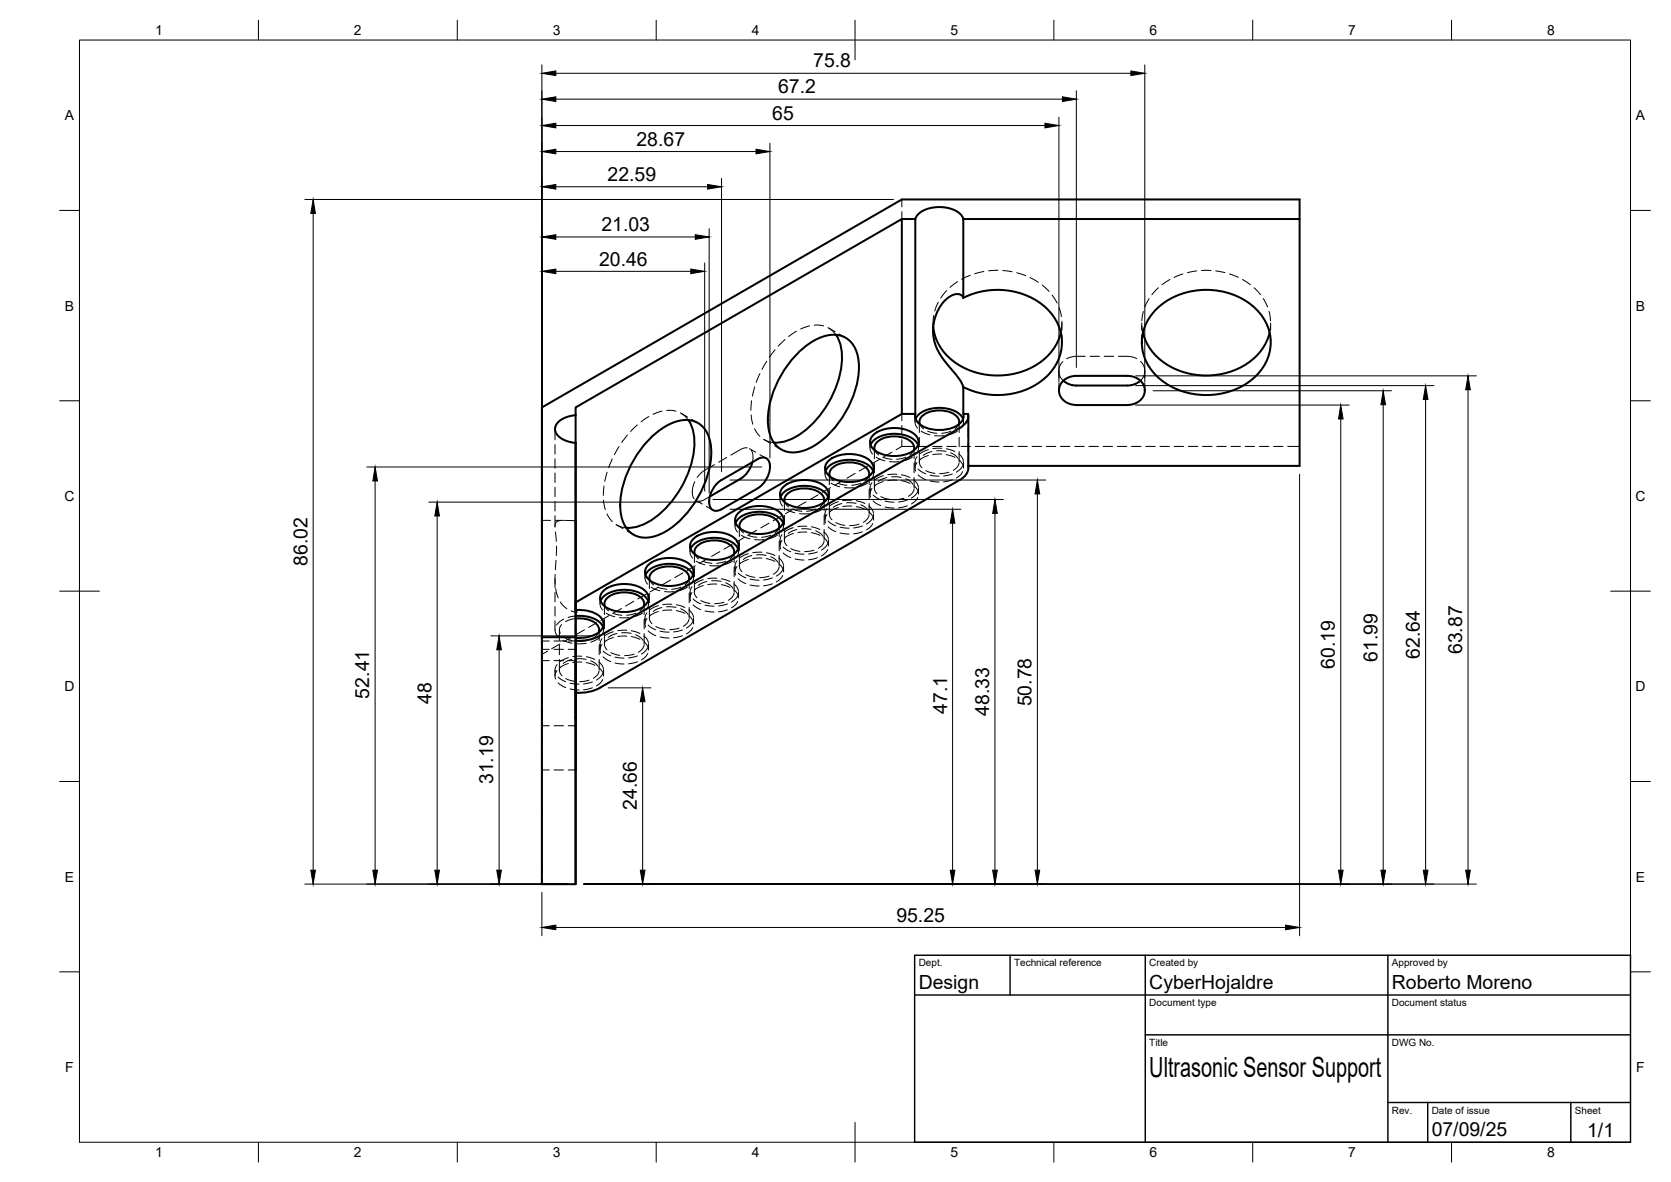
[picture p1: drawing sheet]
<svg xmlns="http://www.w3.org/2000/svg" width="420mm" height="297mm" viewBox="0 0 420 297" stroke-linecap="round" stroke-linejoin="round" font-family="sans-serif">
<!-- layer: Visible -->
<g fill="none" stroke="#000" stroke-width=".51">
<path d="M226.8 55v49M230.2 55a5.5 5.5 0 0 1 5-2.9 7.4 7.4 0 0 1 6.8 2.4l.2 .5M326.8 55v-4.9h-100l-90.6 52.3v119.8h8.5v-48.1M242.2 74.9a18.6 18.6 0 0 1 21.9 3.6 11.5 11.5 0 0 1-2.1 17.1 19.1 19.1 0 0 1-19.8 1.7M242.2 74.9v-19.9h84.6v62.1h-83.3M242.2 74.9a2.02 2.02 0 0 0-3.2-.5 11 11 0 0 0-1.8 15.9l2.9 3.5a9.6 9.6 0 0 1 2.1 3.5M290.8 77.7a18.5 18.5 0 0 1 25.9 1 11.5 11.5 0 0 1-1.9 16.7 18.6 18.6 0 0 1-24.9-1.9 11.3 11.3 0 0 1 .9-15.8zM200.9 88.4a12.4 12.4 0 0 1 9.8-4.2 6.6 6.6 0 0 1 5.2 6.6 24.6 24.6 0 0 1-7.8 18.6 12.4 12.4 0 0 1-9.7 4.2 6.6 6.6 0 0 1-5.3-6.6 24.6 24.6 0 0 1 7.8-18.6zM210.2 84.1a13.7 13.7 0 0 1 .6 11.5 24.2 24.2 0 0 1-12.2 14.9 8.8 8.8 0 0 1-4 .7M234.7 82.2a13.9 13.9 0 0 0 10.6 11.4 18.2 18.2 0 0 0 19.1-5.3 11.9 11.9 0 0 0 2.3-4.7M242.2 97.3v6.7h1.2a3.3 3.3 0 0 1-2.1 3.5l-90.5 52.3a11 11 0 0 1-6.1 1.2M267 96a4.7 4.7 0 0 1 3.7-1.5h12.8a3.8 3.8 0 0 1 4.3 4.4 4.3 4.3 0 0 1-4.4 2.9h-12.7a3.8 3.8 0 0 1-4.3-4.5z"/>
<path d="M267.4 95.7l1.5 .9 1.8 .3h13.4l1.7-.6 1-.6M287.4 83.6a14.6 14.6 0 0 0 11.4 10.2 18.1 18.1 0 0 0 18.2-5.6 11.9 11.9 0 0 0 2.2-4.6M144.7 104.3v55.8M144.7 104.3a5.5 5.5 0 0 0-5.1 3 3 3 0 0 0 2.5 3.4l2.6 .6M163.8 109.9a12.4 12.4 0 0 1 9.7-4.3 6.6 6.6 0 0 1 5.3 6.6 24.6 24.6 0 0 1-7.8 18.6 12.4 12.4 0 0 1-9.7 4.2 6.6 6.6 0 0 1-5.3-6.6 24.6 24.6 0 0 1 7.8-18.5zM173.1 105.6a13.7 13.7 0 0 1 .6 11.5 24.2 24.2 0 0 1-12.2 14.8 8.8 8.8 0 0 1-4 .7M189.2 116.1l-.5 1.5-.9 1.3-1.6 1.4M193.6 117.2a6.7 6.7 0 0 1-3.1 5.5M193.6 117.2a1.89 1.89 0 0 0-.9-2 1.89 1.89 0 0 0-2.2 .2l-9.1 5.2a6.8 6.8 0 0 0-3.1 5.4M207.6 118.3a5.7 5.7 0 0 1 5-2.7 7.6 7.6 0 0 1 6.7 2.2l.2 .5M208.5 115.6a9.1 9.1 0 0 1 10.1 0 2.54 2.54 0 0 1 1 2.5 2.54 2.54 0 0 1-1.7 2 9.3 9.3 0 0 1-9.4-.5 2.4 2.4 0 0 1 0-4zM208.7 119.7a2.44 2.44 0 0 1 2-3 7.3 7.3 0 0 1 7.4 1.1 1.82 1.82 0 0 1 .3 1.9"/>
<path d="M218.9 111.8a5.7 5.7 0 0 1 5-2.7 7.6 7.6 0 0 1 6.7 2.2l.2 .5M219.8 109.1a9.1 9.1 0 0 1 10.1 0 2.54 2.54 0 0 1 1 2.4 2.54 2.54 0 0 1-1.7 2.1 9.3 9.3 0 0 1-9.4-.5 2.4 2.4 0 0 1 0-4zM220 113.2a2.44 2.44 0 0 1 2-3 7.3 7.3 0 0 1 7.4 1.1 1.82 1.82 0 0 1 .3 1.9M230.1 104h-3.3l-82.1 47.4M230.1 104v-49h-3.3l-82.1 47.4v1.9M230.2 104a2.88 2.88 0 0 0 1.9 3.1 9 9 0 0 0 9.4-.9 2.32 2.32 0 0 0 .7-2.2M230.2 105.3a5.7 5.7 0 0 1 5-2.8 7.6 7.6 0 0 1 6.7 2.3l.3 .5M231.3 106.7a2.44 2.44 0 0 1 2.1-3.1 7.3 7.3 0 0 1 7.3 1.1 1.82 1.82 0 0 1 .4 2M243.5 104.5l-.1 13.6-.6 1.4-1.5 1.1M144.7 130.9v43.2M173.6 137.9a5.7 5.7 0 0 1 5.1-2.7 7.6 7.6 0 0 1 6.6 2.2l.3 .5M174.6 135.2a9.1 9.1 0 0 1 10 0 2.54 2.54 0 0 1 1.1 2.5 2.54 2.54 0 0 1-1.8 2 9.3 9.3 0 0 1-9.3-.5 2.4 2.4 0 0 1 0-4z"/>
<path d="M174.7 139.3a2.44 2.44 0 0 1 2.1-3 7.3 7.3 0 0 1 7.3 1.1 1.82 1.82 0 0 1 .4 1.9M185 131.4a5.7 5.7 0 0 1 5-2.7 7.6 7.6 0 0 1 6.6 2.2l.3 .5M185.9 128.7a9.1 9.1 0 0 1 10.1 0 2.54 2.54 0 0 1 1 2.4 2.54 2.54 0 0 1-1.7 2.1 9.3 9.3 0 0 1-9.4-.5 2.4 2.4 0 0 1 0-4zM186.1 132.8a2.44 2.44 0 0 1 2-3 7.3 7.3 0 0 1 7.3 1.1 1.82 1.82 0 0 1 .4 1.9M186.2 120.3l-7.7 4.5M190.5 122.8l-9.1 5.2a1.94 1.94 0 0 1-2.2 .1 1.94 1.94 0 0 1-.9-2.1M196.3 124.9a5.7 5.7 0 0 1 5-2.8 7.6 7.6 0 0 1 6.6 2.3l.3 .5M197.2 122.1a9.1 9.1 0 0 1 10.1 0 2.54 2.54 0 0 1 1 2.5 2.54 2.54 0 0 1-1.7 2 9.3 9.3 0 0 1-9.4-.5 2.4 2.4 0 0 1 0-4zM197.4 126.3a2.44 2.44 0 0 1 2-3.1 7.3 7.3 0 0 1 7.3 1.1 1.82 1.82 0 0 1 .4 2M241.3 120.6l-90.5 52.3a10.9 10.9 0 0 1-6.1 1.2M144.7 155.4a5.9 5.9 0 0 1 5.8 2.1l.2 1-.2 .4M144.7 153.3a7.9 7.9 0 0 1 6.6 2.1 2.44 2.44 0 0 1-1.1 3.7l-1.3 .7-1.5 .4-2.7 .1"/>
<path d="M144.7 154.8a7.5 7.5 0 0 1 6.6 2.2l.3 .5M151 151a5.7 5.7 0 0 1 5-2.7 7.6 7.6 0 0 1 6.7 2.2l.3 .5M152 148.3a9.1 9.1 0 0 1 10 0 2.54 2.54 0 0 1 1 2.4 2.54 2.54 0 0 1-1.7 2.1 9.3 9.3 0 0 1-9.3-.5 2.4 2.4 0 0 1 0-4zM152.1 152.4a2.44 2.44 0 0 1 2.1-3 7.3 7.3 0 0 1 7.3 1.1 1.82 1.82 0 0 1 .4 1.9M162.3 144.5a5.7 5.7 0 0 1 5-2.8 7.6 7.6 0 0 1 6.7 2.3l.3 .5M163.3 141.7a9.1 9.1 0 0 1 10 0 2.54 2.54 0 0 1 1 2.5 2.54 2.54 0 0 1-1.7 2 9.3 9.3 0 0 1-9.3-.5 2.4 2.4 0 0 1 0-4zM163.4 145.9a2.44 2.44 0 0 1 2.1-3.1 7.3 7.3 0 0 1 7.3 1.1 1.82 1.82 0 0 1 .4 2M136.2 160.1h8.5v62.1M144.7 161.1v32.4M144.7 167.9v12.6v-.2"/>
</g>
<!-- layer: Hidden -->
<g fill="none" stroke="#000" stroke-width=".25">
<path d="M226.8 50.1v1.9M226.8 53.2v1.8M234.8 79.3l-.1 2.9M235.9 75.9l-.9 2.3M238 73.1l-1.5 1.8M240.8 70.8l-1.9 1.4M243.9 69.2l-2.1 1M247.4 68.2l-2.3 .6M250.9 67.9l-2.3 .2M252.1 68l2.4 .3M255.7 68.5l2.2 .8M259 69.8l2.1 1.1"/>
<path d="M262 71.6l1.8 1.6M264.5 74.2l1.3 2M266.3 77.3l.6 2.3M287.5 78.3l-.4 2.3M288.9 75l-1 2.1M291.3 72.3l-1.7 1.8M294.2 70.2l-2 1.4M297.4 68.8l-2.2 .9M300.9 68.1l-2.3 .4M302.1 68h2.4M305.7 68.1l2.3 .4M309.1 68.8l2.3 .9"/>
<path d="M312.4 70.2l2 1.4M315.3 72.3l1.6 1.7M317.6 75l1.1 2.1M319.1 78.3l.4 2.3M189.8 97.2l-.6 2.3M191.1 93.9l-1 2.2M192.8 90.8l-1.2 2M194.9 87.9l-1.5 1.9M197.4 85.3l-1.7 1.7M200.3 83.2l-2 1.4M203.6 81.9l-2.3 .8M204.7 81.7l2.4 .2"/>
<path d="M208.2 82.3l1.1 .8 .9 1M208.4 82.4l1.6 1M211 84l1.6 .9M234.6 81.2v2M266.3 93.3l.2 1.3 .8 1.1M266.3 96.2v1.9M267 80.7l-.3 2.9M267 81.2v1.8M267 84.2v1.9M267.3 90.9l-.7 .9a5.4 5.4 0 0 0-.3 3.2M272.9 89.5a8.8 8.8 0 0 0-4.4 .5l-.3 .2M274.1 89.5h2.4"/>
<path d="M277.6 89.5h2.4M281.2 89.5h2.2M283.5 89.5l1.1 .2 1.2 .4M286.8 90.8l.7 1a5.6 5.6 0 0 1 .3 3.2M287.1 81.2v1.8M287.1 84.2v1.9M287.1 81.8l.3 1.8M287.8 93.3l-.2 1.3-.8 1.1M287.8 96.2v1.9M319.5 81.8l-.3 1.8M319.5 81.2v1.8M319.5 84.2v1.9"/>
<path d="M136.2 102.4v1.9M136.2 105.4v2.4M136.2 109v2.4M136.2 112.6v2.4M136.2 116.1v2.4M136.2 119.7v2.4M139.6 107.8v2.7M139.6 111.7v2.4M139.6 115.3v2.4M139.6 118.9v2.3M152.7 118.7l-.6 2.3M153.9 115.3l-.9 2.2"/>
<path d="M155.7 112.2l-1.2 2.1M157.8 109.3l-1.5 1.9M160.3 106.8l-1.7 1.6M163.2 104.7l-2 1.3M166.5 103.3l-2.3 .8M167.6 103.1l2.4 .2M171.1 103.8l1.1 .7 .9 1.1M171.3 103.9l1.6 .9M173.9 105.4l1.6 .9M179.6 116.8l-2.8 1.6-1.5 1.6M182.7 115l-2 1.2M187.9 112.6l-1.3 .1-2.8 1.7"/>
<path d="M188.4 112.7l1.6 1M188.9 104.3l.4 2.3M188.9 113.1a3.6 3.6 0 0 1 .3 3M189 100.7l-.2 2.4M189.7 107.7l1.4 2M191.1 114.3l1.6 .9M192 110.4l1.2 .6 1.4 .2M192.2 110.5l1.6 .9M194.8 112l1.6 1M207.4 117.6v1.5M207.6 118.3l-.1 1.3 .6 1.1M208.5 119.1v2.7"/>
<path d="M208.7 119.7l.9 1.1M215 119l-2 1.2M218.1 117.2l-2.1 1.2M218.4 119.7l-.9 1.1M218.5 119.1v2.7M218.8 111.1v1.5M218.9 111.8l-.1 1.2 .6 1.1M219.5 118.3l.1 1.3-.6 1.1M219.6 117.6v1.5M219.9 112.6v2.6M219.9 116.4v2.4M220 113.2l.9 1.1"/>
<path d="M220.3 114.9l2.2 .9M221.2 115.4l-2.1 1.2M222 114.9l2.3 .5M222.1 119.5l-2.1 1M223.7 116h2.3M224.2 119.8l2.4 .2M224.3 113.6l-2.1 1.2M225.5 119.2l-2.3 .1M226.6 119.3l2.2 .7M226.8 112.2h2.9M226.8 104v1.7M226.8 106.9v2.4"/>
<path d="M226.8 110.5v1.7M226.8 112.2l-1.5 .8M227.8 114.9l-2.4 .5M229.4 114.9l-2.2 .9M229.7 113.2l-.9 1.1M229.8 112.6v2.6M229.8 116.4v2.4M230.1 104.5v1.5M230.1 116.1v1.5M230.2 105.3l-.1 1.2 .6 1.1M230.6 116.3l-.5 1 .1 1.1M230.6 114.8l-.5 1.1 .1 1"/>
<path d="M230.8 111.8l.1 1.2-.6 1.1M230.8 119.3l2 1.2M230.8 117.9l.8 .6 1.2 .6M230.9 112.2h2.4M230.9 111.1v1.5M231.2 106v2.7M231.2 109.9v2.4M231.2 113.5v2.6M231.3 106.7l.9 1.1M231.4 115.4l-.2 .5v.8l.6 .8M231.6 108.4l2.2 .9M232.8 118.3l2.3 .7"/>
<path d="M233.3 108.4l2.3 .5M233.4 114.5l-2 1M233.4 113l-2 1M233.8 119.4l2.3 .3M234.3 113.5l-.9 .3-1.3 .7M234.5 112.2h2.4M235 109.5h2.4M235.5 113.3l2.4 .1M236.8 114.1l-2.3 .1M236.8 112.7l-2.3 .1M237.9 114.3l2.2 .6M237.9 112.8l2.2 .7"/>
<path d="M238.1 112.2h2.4M238.6 118.7l-2.3 .3M239 113.8l1.2 .7 .7 .7M239.1 108.4l-2.3 .5M239.5 119.1l-2.2 .5M240.7 108.4l-2.2 .9M241 106.7l-.9 1.1M241.1 115.5l.7 .8 .5 1.1M241.1 114.1l.7 .8 .5 1M241.2 116.4l-.4 .9-1.1 .9M241.2 106v2.7M241.2 109.9v2.4"/>
<path d="M241.2 113.5v2.6M241.6 112.2h2.4M242.1 118.5l-.7 1-.9 .6M242.1 117l-.7 1-.9 .6M242.1 105.3l.1 1.2-.6 1.1M242.3 104.5v1.5M242.3 116.1v1.5M243.4 117.1l.1 .5M243.4 104v2.4M243.4 107.6v2.4M243.4 111.2v2.3M243.4 114.7v2.4"/>
<path d="M243.4 117.1h.1M245.2 112.2h2.4M248.8 112.2h2.4M252.3 112.2h2.4M255.9 112.2h2.4M259.5 112.2h2.4M263.1 112.2h2.4M266.6 112.2h2.4M270.2 112.2h2.4M273.8 112.2h2.4M277.4 112.2h2.3M280.9 112.2h2.4"/>
<path d="M284.5 112.2h2.4M288.1 112.2h2.4M291.7 112.2h2.3M295.2 112.2h2.4M298.8 112.2h2.4M302.4 112.2h2.4M305.9 112.2h2.4M309.5 112.2h2.4M313.1 112.2h2.4M316.7 112.2h2.3M320.2 112.2h2.4M323.8 112.2h3"/>
<path d="M136.2 133.3v2.4M136.2 136.8v2.4M136.2 123.3v2.4M136.2 126.9v2.4M136.2 130.4v2.4M136.2 134v2.4M136.2 137.6v2.4M138.4 130.8h-2.2v1.3M139.6 122.4v2.4M139.6 126v2.4M139.6 129.6v2.7M139.6 130.8h2.2"/>
<path d="M139.7 133.7l.2 2.3M139.9 137.2v2.4M140.8 130.8l-1 .5-.2 1.2M142 130.8l2.7 .1M151.7 125.7l.5 2.3M151.9 122.1l-.2 2.4M152.6 129.1l1.4 2M154.9 131.8l1.2 .6 1.4 .3M155 131.9l1.7 .9M157.7 133.4l1.6 1M173.5 137.2v1.5M173.6 138l-.1 1.2 .6 1.1"/>
<path d="M174.6 138.7v2.7M174.7 121a4.5 4.5 0 0 0-.2 4.4M174.7 139.3l1 1.1M175 125.7l1.6 1M177.6 127.3l1.6 .9M178.5 124.8l-1.7 .9-1.2 .2M181 138.6l-2.1 1.2M184.1 136.8l-2.1 1.2M184.5 139.3l-1 1.1M184.6 138.7v2.7M184.8 130.7v1.5M185 131.4l-.1 1.2 .6 1.1"/>
<path d="M185.6 138l.1 1.2-.7 1.1M185.7 137.2v1.5M185.9 132.2v2.6M185.9 136v2.4M185.9 139.6v2.7M186 132.8l1 1.1M186.4 134.5l2.2 .9M187.2 135.1l-2.1 1.1M188 134.5l2.3 .5M188.2 139.1l-2.1 1M189 139.6l-1.4 .5-.7 .5M189.7 135.6h2.4"/>
<path d="M190.2 139.4l2.4 .2M190.3 133.3l-2.1 1.2M191.6 138.8l-2.3 .1M192.7 138.9l2.1 .7M193.4 131.5l-2.1 1.2M193.8 139.9l1.2 .7 .6 .8M193.8 134.5l-2.3 .5M195.5 134.5l-2.2 .9M195.8 132.8l-.9 1.1M195.9 132.2v2.6M195.9 136v2.4M195.9 139.6v2.7"/>
<path d="M196.1 124.1v1.5M196.1 135.7v1.5M196.3 124.9l-.1 1.2 .6 1.1M196.5 129.7l-2.1 1.2M196.6 135.8l-.4 1.1 .1 1.1M196.6 134.4l-.4 1.1 .1 1M196.9 131.4l.1 1.2-.6 1.1M196.9 138.9l1.9 1.2M196.9 137.5l.8 .6 1.1 .6M197 130.7v1.5M197.2 125.6v2.7M197.2 129.5v2.4"/>
<path d="M197.2 133.1v2.6M197.4 126.3l.9 1.1M197.4 135l-.1 1.3 .6 .8M197.7 128l2.2 .9M198.8 137.9l2.3 .7M199.3 128l2.3 .5M199.5 134.1l-2.1 1M199.5 132.6l-2.1 1M199.6 127.9l-2.1 1.2M199.9 139l2.3 .3M200.4 133.1l-1 .3-1.2 .7M201 129.1h2.4"/>
<path d="M201.5 132.9l2.4 .1M202.6 126.1l-2 1.2M202.9 133.7l-2.3 .1M202.9 132.3l-2.3 .1M204 133.8l2.2 .7M204 132.4l2.2 .7M204.7 138.3l-2.4 .3M205.1 133.4l1.2 .7 .6 .7M205.1 128l-2.3 .5M205.5 138.7l-2.2 .5M205.7 124.3l-2 1.2M206.8 128l-2.2 .9"/>
<path d="M207.1 126.3l-.9 1.1M207.1 135.1l.8 .8 .4 1.1M207.1 133.7l.8 .8 .4 1M207.2 136l-.4 .9-1 .9M207.2 125.6v2.7M207.2 129.5v2.4M207.2 133.1v2.6M207.4 129.2v1.5M207.9 129.3l-.4 1.1 .1 1.1M207.9 127.8l-.4 1.1 .1 1.1M208.1 138.1l-.7 1-.9 .6M208.1 136.6l-.7 1-.9 .6"/>
<path d="M208.2 124.9l.1 1.2-.6 1.1M208.2 132.4l1.9 1.2M208.2 130.9l.8 .7 1.1 .5M208.3 124.1v1.5M208.3 135.7v1.5M208.5 123v2.3M208.5 126.5v2.7M208.7 128.4l-.1 .6v.7l.6 .9M208.8 122.5l-2 1.2M209 121.4l2.2 .9M210.1 131.3l2.3 .7M210.6 121.4l2.3 .5"/>
<path d="M210.8 127.5l-2.1 1M210.8 126.1l-2.1 .9M211.2 133.9l2.3 .3M211.2 132.5l2.3 .2M211.7 126.5l-2.2 1M211.9 120.8l-2 1.1M212.3 122.5h2.4M212.9 126.4l2.3 .1M214.2 127.2l-2.3 .1M214.2 125.7l-2.3 .1M215.3 127.3l2.2 .7M215.3 125.8l2.2 .7"/>
<path d="M216 131.7l-2.4 .4M216.4 126.9l1.2 .6 .7 .8M216.5 121.4l-2.4 .5M216.8 133.7l-2.2 .4M216.8 132.2l-2.2 .5M218.1 121.4l-2.2 .9M218.4 128.6l.8 .8 .4 1.1M218.4 127.1l.8 .8 .4 1.1M218.5 129.4l-.4 1-1 .9M218.5 123v2.3M218.5 126.5v2.7M218.8 122.7v1.4"/>
<path d="M219.2 122.8l-.4 1.1 .1 1M219.2 121.3l-.4 1.1 .1 1.1M219.4 131.6l-.7 .9-.9 .7M219.4 130.1l-.7 1-.9 .6M219.5 125.9l.8 .6 1.1 .6M219.5 124.4l1.9 1.2M219.6 129.2v1.5M219.9 120v2.7M220 121.9l-.1 .9 .6 1.3M221.5 124.8l2.3 .7M222.1 121l-2.1 1M222.5 127.4l2.3 .3"/>
<path d="M222.5 125.9l2.3 .3M223 120l-1.4 .5-.8 .5M225.5 120.7l-2.3 .1M226.6 120.8l2.2 .7M227.3 125.2l-2.4 .4M227.7 120.3l1.2 .7 .7 .8M228.2 127.1l-2.3 .5M228.2 125.7l-2.3 .4M229.8 122.1l.7 .8 .4 1M229.8 120.6l.7 .8 .4 1.1M229.8 122.9l-.3 .9-1.1 .9M229.8 120v2.7"/>
<path d="M230.7 125l-.7 1-.8 .6M230.7 123.6l-.7 .9-.8 .7M230.9 122.7v1.4M233.8 120.9l2.3 .2M239.5 120.6l-2.2 .5M136.2 140.4v2.4M136.2 144v2.4M136.2 147.6v2.4M136.2 151.1v2.4M136.2 154.7v2.4M136.2 158.3v2.4M136.2 141.2v2.3"/>
<path d="M136.2 144.7v2.4M136.2 148.3v2.4M136.2 151.9v2.4M136.2 155.5v2.3M136.2 159v2.4M139.6 158.2l.3 1.2 .7 .8M139.6 145.4v2.3M139.6 148.9v2.3M139.6 152.4v2.4M139.6 156v2.3M139.6 144.4v2.4M139.7 147.9l.6 2.3"/>
<path d="M139.8 140.8l-.2 2.4M140.7 158.3v2.7M140.9 151.3l1.6 1.7M141.2 157l-.5 .9 .2 1.2M141.8 155.6l-1.2 .7-.7 .8M143.6 153.5l1.1 .3M144.7 154.8l-1.8 .4M144.7 155.5l-1.2 .2-1.3 .5M147 158.3l-2.1 1.2M150.1 156.5l-2.1 1.2M150.5 158.9l-.7 1-1.3 .7M150.7 158.3v2.7"/>
<path d="M150.9 150.3v1.5M151 151l-.1 1.2 .6 1.1M151.6 157.6l.2 .8-.4 1M151.8 156.8v1.5M152 151.8v2.6M152 155.6v2.4M152 159.2v2.7M152.1 152.4l.9 1.1M152.4 154.1l2.2 .9M153.1 154.7l-2 1.2M154.1 154.1l2.3 .5M154.2 158.7l-2 1"/>
<path d="M155.1 159.2l-.9 .3-1.3 .7M155.8 155.2h2.4M156.3 152.9l-2.1 1.2M156.3 159l2.4 .2M157.6 159.9l-2.3 .1M157.6 158.4l-2.3 .1M158.7 160l2.2 .7M158.7 158.5l2.2 .7M159.3 151.1l-2 1.2M159.8 159.5l1.2 .7 .7 .8M159.9 154.1l-2.3 .5M161.5 154.1l-2.2 .9"/>
<path d="M161.8 152.4l-.9 1.1M161.9 159.8l.7 .8 .4 1.1M162 151.8v2.6M162 155.6v2.4M162 159.2v2.7M162.2 143.7v1.5M162.2 155.3v1.5M162.3 144.5l-.1 1.2 .6 1.1M162.4 149.3l-2 1.2M162.7 155.4l-.5 1.1 .1 1.1M162.7 154l-.5 1 .1 1.1M162.9 151l.1 1.2-.6 1.1"/>
<path d="M163 158.5l.7 .7 1.2 .5M163 157.1l.7 .6 1.2 .6M163.1 150.3v1.5M163.3 145.2v2.7M163.3 149.1v2.4M163.3 152.7v2.6M163.4 145.9l.9 1.1M163.5 154.6l-.2 .9 .2 .7 .4 .5M163.7 147.6l2.2 .9M164.9 157.5l2.3 .7M165.4 147.6l2.3 .5M165.5 147.6l-2 1.1"/>
<path d="M165.5 153.7l-2 1M165.5 152.2l-2 1M166 158.6l2.2 .3M166.4 152.7l-1.4 .5-.7 .5M167.1 148.7h2.4M167.6 152.5l2.4 .1M168.6 145.8l-2 1.1M168.9 153.3l-2.3 .1M168.9 151.9l-2.3 .1M170.1 153.4l2.1 .7M170.1 152l2.1 .7M170.7 157.9l-2.3 .3"/>
<path d="M171.1 153l1.2 .7 .7 .7M171.2 147.6l-2.3 .5M171.6 159.8l-2.2 .5M171.6 158.3l-2.2 .5M171.7 144l-2 1.2M172.8 147.6l-2.2 .9M173.2 145.9l-1 1.1M173.2 154.7l.7 .8 .5 1.1M173.2 153.3l.7 .7 .5 1.1M173.2 155.6l-.3 .9-1.1 .9M173.3 145.2v2.7M173.3 149.1v2.4"/>
<path d="M173.3 152.7v2.6M173.5 148.8v1.5M174 148.9l-.5 1.1 .2 1.1M174 147.4l-.5 1.1 .2 1.1M174.2 157.7l-.7 1-.9 .6M174.2 156.2l-.7 1-.9 .6M174.2 144.5l.1 1.2-.6 1.1M174.3 152l1.9 1.2M174.3 150.5l.7 .7 1.2 .5M174.4 143.7v1.5M174.4 155.3v1.5M174.6 142.6v2.3"/>
<path d="M174.6 146.1v2.7M174.8 148l-.1 1.3 .5 .9M174.8 142.2l-2.1 1.2M175 141l2.2 .9M176.2 150.9l2.3 .7M176.7 141l2.3 .5M176.8 147.1l-2 1M176.8 145.7l-2 .9M177.3 153.6l2.2 .2M177.3 152.1l2.2 .2M177.7 146.1l-.9 .3-1.2 .7M177.9 140.4l-2.1 1.2"/>
<path d="M178.4 142.1h2.4M178.9 146l2.4 .1M180.2 146.8l-2.2 .1M180.2 145.3l-2.2 .1M181.4 146.9l2.1 .7M181.4 145.4l2.1 .7M182.1 151.3l-2.4 .4M182.5 146.5l1.2 .6 .6 .8M182.5 141l-2.3 .5M182.9 153.3l-2.2 .4M182.9 151.8l-2.2 .5M184.1 141l-2.2 .9"/>
<path d="M184.5 148.2l.8 .8 .4 1.1M184.5 146.7l.8 .8 .4 1.1M184.6 149l-.4 .9-1.1 1M184.6 142.6v2.3M184.6 146.1v2.7M184.8 142.3v1.4M185.3 142.4l-.5 1.1 .2 1M185.3 140.9l-.5 1.1 .2 1.1M185.5 151.2l-.7 .9-.9 .7M185.5 149.7l-.7 1-.9 .6M185.6 145.5l.8 .6 1.1 .6M185.6 144l1.9 1.2"/>
<path d="M185.7 148.8v1.5M186.1 141.5l-.2 .6 .1 .7 .6 .9M187.5 144.4l2.3 .7M188.2 140.6l-2.1 1M188.6 147l2.3 .3M188.6 145.5l2.3 .3M191.6 140.3l-2.3 .1M192.7 140.4l2.1 .7M193.4 144.8l-2.4 .4M194.2 146.7l-2.2 .5M194.2 145.2l-2.2 .5M195.8 141.7l.8 .8 .4 1"/>
<path d="M195.8 140.2l.8 .8 .4 1.1M195.9 142.5l-.4 .9-1 .9M196.8 144.6l-.7 1-.9 .6M196.8 143.2l-.7 .9-.9 .7M197 142.3v1.4M199.9 140.5l2.3 .2M205.5 140.2l-2.2 .5M136.2 163.6v2.3v-1.4l1.5-.9M136.2 167.2v2.3M136.2 166.8v6.3v-2.4M136.2 172.9v3.8v-2.4M136.2 161.9v1.3h1.9"/>
<path d="M136.2 171.7v5M136.2 162.6v1.9M136.2 174.3v2.3M136.2 177.8v2.7M138.1 161.1h-1.9v1.3M138.1 166h-1.9v4.5M139.3 161.1h2.4M139.3 163.2h2.4M139.3 166h2.4M139.6 168.4v1.5M140.1 168.5l-.5 1.1 .1 1.1M140.1 167l-.5 1.1 .1 1.1"/>
<path d="M140.3 171.6l1.9 1.2M140.3 170.1l.8 .7 1.1 .5M140.7 162.2v2.3M140.7 165.7v2.7M140.8 161.8l-2.1 1.2M140.9 167.6l-.2 1 .6 1.2M141.6 160.9l2.2 .8M141.7 160l.8 .5 1.3 .5M142.3 170.5l2.2 .7M142.9 161.1h1.8M142.9 163.2h1.8M142.9 166h1.8"/>
<path d="M142.9 166.7l-2 1M142.9 165.3l-2 .9M143.3 173.1l2.3 .3M143.3 171.7l2.3 .2M143.8 165.7l-.9 .3-1.3 .7M143.9 160l-2.1 1.2M145 165.6l2.4 .1M146.3 166.4l-2.3 .1M146.3 164.9l-2.3 .1M147.4 161.7l-2.4 .1M147.4 161l-2.4 .1M147.4 166.5l2.2 .7"/>
<path d="M147.4 165l2.2 .7M148.1 170.9l-2.3 .4M148.5 166.1l1.2 .6 .7 .8M148.9 172.8l-2.2 .5M148.9 171.4l-2.2 .5M150.6 167.8l.7 .8 .4 1.1M150.6 166.3l.7 .8 .4 1.1M150.6 168.6l-.3 .9-1.1 1M150.7 160.3l-2.2 1.1M150.7 162.2v2.3M150.7 165.7v2.7M150.9 161.9v1.5"/>
<path d="M151.4 162l-.5 1 .1 1.1M151.4 160.5l-.5 1.1 .1 1.1M151.6 170.8l-.7 .9-.9 .7M151.6 169.3l-.7 1-.9 .6M151.6 165.1l2 1.2M151.6 163.6l2 1.2M151.8 168.4v1.5M152.2 161.1l-.2 .6v.7l.6 .9M153.6 164l2.3 .7M154.2 160.2l-2 1M154.6 166.6l2.3 .3M154.6 165.1l2.3 .3"/>
<path d="M159.4 164.4l-2.3 .4M160.3 166.3l-2.2 .5M160.3 164.8l-2.2 .5M161.9 161.3l.7 .8 .4 1M161.9 162.1l-.3 .9-1.1 .9M162.9 164.2l-.7 1-.9 .6M162.9 162.8l-.7 .9-.9 .7M163.1 161.9v1.5M166 160.1l2.2 .2M136.2 180.3v-2.4v4.5h1.9M136.2 181.4v2.4M136.2 185v2.4z"/>
<path d="M136.2 190.9v-2.3v2.4M136.2 195.7v2.4M136.2 199.3v2.4M138.1 193.5h-1.9v-1.3v2.3M139.3 193.5h2.4M139.3 182.4h2.4M142.9 193.5h1.8M142.9 182.4h1.8M136.2 202.8v2.4M136.2 206.4v2.4M136.2 210v2.4M136.2 213.6v2.3"/>
<path d="M136.2 217.1v2.4M136.2 220.7v1.5"/>
</g>
<!-- layer: Visible -->
<circle cx="144.7" cy="153.8" r=".25" fill="#000"/>
<!-- layer: BORDER -->
<g fill="none" stroke="#000" stroke-width=".25">
<path d="M20 10.1h390v276.9h-390zM65 5.1v5M115 5.1v5M165 5.1v5M215 5.1v10M265 5.1v5M315 5.1v5M365 5.1v5M15 52.9h5M410 52.9h5M15 100.7h5M410 100.7h5"/>
<path d="M15 148.6h10M405 148.6h10M15 196.4h5M410 196.4h5M15 244.2h5M410 244.2h5M65 287v5M115 287v5M165 287v5M215 282.1v9.9M265 287v5M315 287v5"/>
<path d="M365 287v5"/>
</g>
<!-- layer: TITLEBLOCK -->
<path d="M230 240.1h180v46.9h-180zM230 250h180M254 240.1v9.9M288 240.1v46.9M349 240.1v46.9M288 260.1h122M349 277.1h61M359 277.1v9.9M395 277.1v9.9" fill="none" stroke="#000" stroke-width=".36"/>
<!-- layer: FD_Dimensions -->
<g fill="none" stroke="#000" stroke-width=".25">
<path d="M136.2 16.3v203.8M139.8 18.4h144.6M287.8 16.3v79.6M139.8 24.9h127.3M139.8 31.5h122.9M139.8 38.1h50.3M193.6 36v79.1M266.3 29.4v66.5M270.6 22.8v69.6M76.6 50.1h148.1M78.7 53.6v165.1M139.8 46.9h38.1"/>
<path d="M139.8 59.5h35M178.3 57.5v66.4M181.4 44.8v73.7M139.8 68.2h33.9M177.2 66.1v57.3M285.5 94.5h85.7M285.5 96.9h75.1M289.9 98.2h60M369.1 97.9v120.8M92.2 117.4h99.3M285.5 101.8h53.7M326.8 119.2v116"/>
<path d="M337.1 105.3v113.4M347.8 101.7v117M358.5 100.4v118.3M94.3 120.9v97.8M107.8 126.2h68.4M109.9 129.7v89M179.3 125.5h73M183.5 120.6h79.4M183.5 128h58.1M239.5 131.5v87.2M250.2 129v89.7M260.8 124.1v94.6"/>
<path d="M123.4 159.8h25.3M125.5 163.3v55.4M152.9 172.9h10.8M161.6 176.3v42.4M76.6 222.2h66M136.2 224.3v10.9M139.8 233.1h183.5M146.8 222.2h224.4"/>
</g>
<g fill="#000" stroke="#000" stroke-width=".25">
<path d="M136.2 18.4l3.6-.6v1.2zM284.4 17.8l3.4 .6-3.4 .6zM136.2 24.9l3.6-.6v1.2zM136.2 31.5l3.6-.5v1.1zM136.2 38.1l3.6-.6v1.2zM190.1 37.5l3.5 .6-3.5 .6zM262.7 31l3.6 .5-3.6 .6zM267.1 24.3l3.5 .6-3.5 .6zM78.7 50.1l.6 3.5h-1.2zM136.2 46.9l3.6-.5v1.1zM136.2 59.5l3.6-.5v1.1zM174.8 59l3.5 .5-3.5 .6z"/>
<path d="M177.9 46.4l3.5 .5-3.5 .6zM136.2 68.2l3.6-.6v1.2zM173.7 67.6l3.5 .6-3.5 .6zM369.1 94.5l.6 3.4h-1.2zM337.1 101.8l.6 3.5h-1.2zM347.8 98.2l.6 3.5h-1.2zM358.5 96.9l.6 3.5h-1.2zM94.3 117.4l.6 3.5h-1.2zM109.9 126.2l.6 3.5h-1.2zM239.5 128l.6 3.5h-1.2zM250.2 125.5l.6 3.5h-1.2zM260.8 120.6l.6 3.5h-1.1z"/>
<path d="M125.5 159.8l.6 3.5h-1.2zM161.6 172.9l.6 3.4h-1.2zM78.1 218.7h1.2l-.6 3.5zM93.7 218.7h1.2l-.6 3.5zM109.3 218.7h1.2l-.6 3.5zM124.9 218.7h1.2l-.6 3.5zM161 218.7h1.2l-.6 3.5zM238.9 218.7h1.2l-.6 3.5zM249.6 218.7h1.2l-.6 3.5zM260.3 218.7h1.1l-.6 3.5zM336.5 218.7h1.2l-.6 3.5zM347.2 218.7h1.2l-.6 3.5z"/>
<path d="M357.9 218.7h1.2l-.6 3.5zM368.5 218.7h1.2l-.6 3.5zM136.2 233.1l3.6-.6v1.1zM323.3 232.5l3.5 .6-3.5 .5z"/>
</g>
<text font-size="7" x="289" y="270.6">Ultrasonic Sensor Support</text>
<g font-size="4.9">
<text x="204.5" y="17">75.8</text>
<text x="195.7" y="23.5">67.2</text>
<text x="194.2" y="30.1">65</text>
<text x="160" y="36.6">28.67</text>
<text x="152.8" y="45.5">22.59</text>
<text x="151.2" y="58.1">21.03</text>
<text x="150.6" y="66.7">20.46</text>
<text x="77.3" y="142.2" transform="rotate(-90 77.3 142.2)">86.02</text>
<text x="346.3" y="166.3" transform="rotate(-90 346.3 166.3)">61.99</text>
<text x="357" y="165.6" transform="rotate(-90 357 165.6)">62.64</text>
<text x="367.7" y="164.4" transform="rotate(-90 367.7 164.4)">63.87</text>
<text x="335.7" y="168.1" transform="rotate(-90 335.7 168.1)">60.19</text>
<text x="92.9" y="175.5" transform="rotate(-90 92.9 175.5)">52.41</text>
<text x="108.5" y="176.8" transform="rotate(-90 108.5 176.8)">48</text>
<text x="238.1" y="179.4" transform="rotate(-90 238.1 179.4)">47.1</text>
<text x="248.7" y="179.9" transform="rotate(-90 248.7 179.9)">48.33</text>
<text x="259.4" y="177.5" transform="rotate(-90 259.4 177.5)">50.78</text>
<text x="124" y="197.1" transform="rotate(-90 124 197.1)">31.19</text>
<text x="160.1" y="203.6" transform="rotate(-90 160.1 203.6)">24.66</text>
<text x="225.4" y="231.6">95.25</text>
<text x="231" y="248.5">Design</text>
<text x="289" y="248.5">CyberHojaldre</text>
<text x="350" y="248.5">Roberto Moreno</text>
<text x="360" y="285.5">07/09/25</text>
<text x="399.1" y="285.7">1/1</text>
</g>
<g font-size="3.5">
<text x="39" y="8.8">1</text>
<text x="89" y="8.8">2</text>
<text x="139" y="8.8">3</text>
<text x="189" y="8.8">4</text>
<text x="239" y="8.8">5</text>
<text x="289" y="8.8">6</text>
<text x="339" y="8.8">7</text>
<text x="389" y="8.8">8</text>
<text x="16.3" y="30.2">A</text>
<text x="411.3" y="30.2">A</text>
<text x="16.3" y="78">B</text>
<text x="411.3" y="78">B</text>
<text x="16.2" y="125.9">C</text>
<text x="411.2" y="125.9">C</text>
<text x="16.2" y="173.7">D</text>
<text x="411.2" y="173.7">D</text>
<text x="16.3" y="221.6">E</text>
<text x="411.3" y="221.6">E</text>
<text x="16.4" y="269.4">F</text>
<text x="411.4" y="269.4">F</text>
<text x="39" y="290.8">1</text>
<text x="89" y="290.8">2</text>
<text x="139" y="290.8">3</text>
<text x="189" y="290.8">4</text>
<text x="239" y="290.8">5</text>
<text x="289" y="290.8">6</text>
<text x="339" y="290.8">7</text>
<text x="389" y="290.8">8</text>
</g>
<g font-size="2.5">
<text x="231" y="242.9">Dept.</text>
<text x="255" y="242.9">Technical reference</text>
<text x="289" y="242.9">Created by</text>
<text x="350" y="242.9">Approved by</text>
<text x="289" y="252.8">Document type</text>
<text x="350" y="252.8">Document status</text>
<text x="289" y="262.9">Title</text>
<text x="350" y="262.9">DWG No.</text>
<text x="350" y="279.9">Rev.</text>
<text x="360" y="279.9">Date of issue</text>
<text x="396" y="279.9">Sheet</text>
</g>
</svg>
